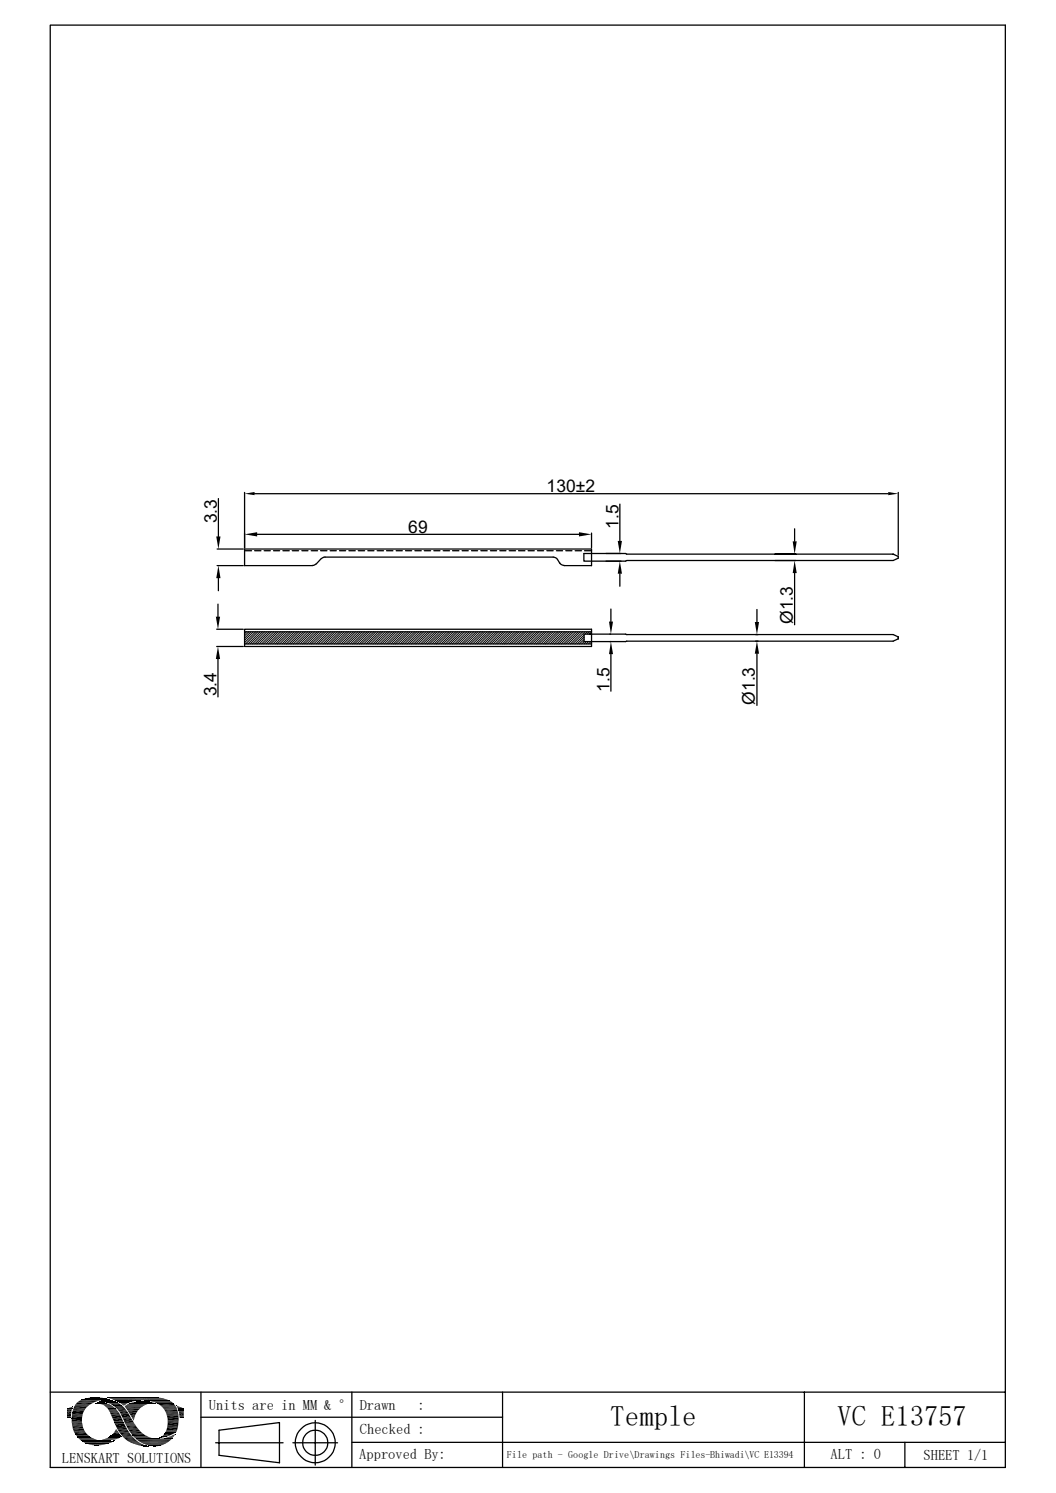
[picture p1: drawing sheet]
<svg xmlns="http://www.w3.org/2000/svg" width="210mm" height="297mm" viewBox="0 0 210 297" stroke-linecap="round" stroke-linejoin="round" font-family="sans-serif">
<g fill="none" stroke="#000" stroke-width=".25">
<path d="M10 5h189.9v286.9h-189.9zM43.4 99.2v7.5M48.6 98v11M50.6 98.2h126.1M178.6 98v12.4M43.2 112.5h5.2M43.2 109.2h5.2M43.4 115v2.5M48.6 109.6h1.4M50.6 109.6h1.3M51.1 106.3h64M52.5 109.6h1.3"/>
<path d="M54.4 109.6h1.2M56.3 109.6h1.2M58.1 109.6h1.3M60 109.6h1.3M61.9 109.6h1.3M62.9 112.2l-.8 .3M63.8 109.6h1.2M63.9 111.1l-1 1.1M63.9 111.1l.5-.3 45.9 .1a1.57 1.57 0 0 1 1 1.2M65.7 109.6h1.2M67.5 109.6h1.2M69.4 109.6h1.3"/>
<path d="M71.2 109.6h1.3M73.2 109.6h1.2M75 109.6h1.3M76.9 109.6h1.2M78.8 109.6h1.2M80.6 109.6h1.3M82.5 109.6h1.3M84.4 109.6h1.2M86.3 109.6h1.2M88.1 109.6h1.3M90 109.6h1.3M91.9 109.6h1.2"/>
<path d="M93.8 109.6h1.2M95.6 109.6h1.3M97.5 109.6h1.3M99.4 109.6h1.2M101.3 109.6h1.2M103.1 109.6h1.3M105 109.6h1.3M106.9 109.6h1.2M108.8 109.6h1.2M110.7 109.6h1.2M111.3 112l.4 .4 .5 .1M112.2 112.5h5.4v-3.3h-69v3.3h13.5"/>
<path d="M112.5 109.6h1.2M114.4 109.6h1.3M116.1 110.1h8.3l.2 .1h53l1 .5v.3l-1 .5h-53l-.2 .1h-8.3zM116.2 109.6h1.4M117.6 106v3M123.3 100.3v7.3M123.3 114.1v2.5M158 105.2v2.5M158 114v10.3M43.1 125.2h5.3M43.1 128.6h5.3M43.3 120.2v2.5"/>
<path d="M43.3 131.1v7.5M48.6 125.2h69v3.4h-69zM48.6 125.7h69M48.6 128.1h69M116.2 126.2h61.4l1 .5v.4l-1 .5h-61.4zM121.3 127.6h.2M121.5 121.2v2.5M121.5 130.1v7.4M150.5 121.2v2.5M150.5 130v10.3M10 276.9h189.9M14.7 279.7h2.9"/>
<path d="M40 276.9v15M70 276.9v15M99.9 276.9v15M160 276.9v15M14.3 281.5h2.1M14.3 283.3h2.1M14.7 284.9h2.4M15 285.5h2.6M24.6 286.1h2.2M24.9 280.1h3.2M25.1 283.8h2.1M25.3 284h2.1"/>
<path d="M26.1 285.4h2.7M27.2 286.5h6.8M33.1 281.3h2.4M33.4 282.7h2.1M40 281.9h59.9M42.9 287h13.4M43.6 284.5l12-1.5v8l-12-1.5zM58.3 287h8.8M62.7 282.6v8.9M70 286.9h129.9M180 286.9v5"/>
<circle cx="62.7" cy="287" r="2.51"/>
<circle cx="62.7" cy="287" r="4"/>
</g>
<g fill="#000">
<path d="M48.6 98.2l2-.3v.6zM176.7 97.9l1.9 .3-1.9 .3zM43.4 112.5l.5 2.5h-.9zM43 106.7h.9l-.5 2.5zM48.6 106.3l2.5-.4v.8zM115.1 105.9l2.5 .4-2.5 .4zM123.3 111.6l.4 2.5h-.8zM122.9 107.6h.8l-.4 2.5zM157.6 107.7h.9l-.5 2.5zM158 111.5l.5 2.5h-.9zM42.9 122.7h.9l-.5 2.5zM43.3 128.6l.5 2.5h-.9z"/>
<path d="M121.1 123.7h.8l-.4 2.5zM121.5 127.6l.4 2.5h-.8zM150.1 123.7h.9l-.5 2.5zM150.5 127.6l.5 2.4h-.9zM14.3 279.9h.1zM13.8 280l.5-.1 .1 .1zM14.3 279.9h.1v.1zM18.1 278h1.8zM18.7 278h1.2zM19.1 279.1h1.9zM19.2 279.1h1.8zM19.2 279.1h1.7z"/>
<path d="M19.4 279.1h1.5zM19.5 279.1h1zM19.4 279.1h1.2zM19.5 279.1h1.1zM19.6 279.1h.9zM19.6 279.2l1.9 .1zM19.7 278.8h.2zM19.6 279.1h.8zM19.8 279.1h.6zM20 279.3l1.7 .1zM19.8 279.1h.4zM20.1 279l.1 .1z"/>
<path d="M20.1 279h.1zM20.2 279.4h1.6zM20.4 279.4l1.7 .2h-1.4zM20.4 279.4h1.4l.3 .2zM20.5 278.7h1.8zM20.5 278.7h1.7zM20.6 278.6l1.6 .1zM20.7 279.6l1.7 .1h-1.5zM20.7 279.6h1.4l.3 .1zM20.6 278.6h1.4zM20.9 278.6h1.1zM20.9 279.7l1.6 .1z"/>
<path d="M21 279.8l1.7 .2h-1.5zM21 279.8h1.5l.2 .2zM21.2 278.6h.3zM20.9 278.6h.8zM21.2 278.6h.5zM21.2 280h1.5zM21.5 278.4h.3zM21.8 279.2h1.9zM22.4 279.6h1.9zM22.5 279.6h1.8zM22.5 279.6l1.8 .1zM22.6 279.7l2 .2h-1.7z"/>
<path d="M22.6 279.7h1.7l.3 .2zM22.9 279.9l1.9 .2h-1.7zM22.9 279.9h1.7l.2 .2zM23.7 279l1.9 .1zM23.8 279.1h1.8zM23.8 279.1h1.6zM24 279.1h1.4zM24 279.1l1.3 .1zM24 279.2l1 .2h-.7zM24 279.2h1.3l-.3 .2zM24.3 279.4l.6 .1zM24.3 279.4h.7z"/>
<path d="M24.4 279.5l.3 .1zM24.4 279.5h.5zM24.6 279.6v.1zM24.6 279.6h.1zM27.5 278.8h2zM27.5 278.8h1.9zM28.2 278.8h1.2zM28.2 278.8h.7zM30.4 279.2h.4zM30.4 279.2h.5zM30.7 279.2h.2zM30.9 278h.2z"/>
<path d="M35.1 279.7h.2zM35.1 279.7l.5 .1zM35.2 279.8l.8 .2h-.7zM35.2 279.8l.8 .2zM35.3 280l1 .1h-1zM35.3 280h.7l.3 .1zM13.3 280.2h1.1zM13.3 280.2l1 .1zM13.3 280.3l1 .1h-1zM13.3 280.3h1v.1zM13.3 280.4l.9 .4h-.9zM13.3 280.4h1l-.1 .4z"/>
<path d="M13.3 280.8h.9zM13.3 280.8l.8 .5h-.8zM13.3 280.8h.9l-.1 .5zM13.3 281.3l.8 .4h-.8zM13.3 281.3h.8v.4zM13.3 281.7h.8zM13.3 281.7l.8 .2h-.8zM13.3 281.7h.8v.2zM13.3 281.9h.8zM13.3 281.9l.8 .1zM13.4 280.2h1zM13.7 280.1l.7 .1z"/>
<path d="M13.7 280.1h.7zM13.8 280h.6zM14.3 282.3l2 .4h-2zM14.3 282.3h2v.4zM18.3 287.4l1.9 .1zM18.3 287.4h1.9zM18.4 287.5h1.1zM18.4 287.5h1.8zM18.9 287.5h.6zM19.1 287.5h.4zM20.4 286.4l1.9 .1zM20.4 286.4h2z"/>
<path d="M20.6 286.5h1.5zM20.6 286.5h1.7zM20.7 286.5h1.1zM20.7 286.5h1.4zM21 286.5h.6zM21 286.5h.8zM21.3 280l1.7 .2h-1.5zM21.3 280h1.4l.3 .2zM21.3 286.5h.3zM21.4 286.5h.2zM21.5 280.2h1.5zM21.5 280.2l1.7 .3h-1.6z"/>
<path d="M21.5 280.2h1.5l.2 .3zM21.6 280.5h1.6zM21.6 280.5l1.8 .2h-1.7zM21.6 280.5h1.6l.2 .2zM21.7 280.7l1.8 .1h-1.7zM21.7 280.7h1.7l.1 .1zM21.8 280.8l1.8 .2h-1.7zM21.8 280.8h1.7l.1 .2zM21.9 281l1.8 .1zM21.9 281.1l1.9 .2h-1.8zM21.9 281.1h1.8l.1 .2zM21.5 286.7h1.1z"/>
<path d="M21.9 286.7h.7zM22 281.3l1.8 .1zM22 286.7h.6zM22.1 281.4l1.9 .3h-1.8zM22.1 281.4h1.7l.2 .3zM22.1 285.6l1.9 .1zM22.1 285.6h1.9zM22.2 281.7l2 .5h-1.8zM22.2 281.7h1.8l.2 .5zM22.2 285.5l1.8 .1zM22.2 285.5h1.7zM22.2 286.7h.5z"/>
<path d="M22.3 286.7h.4zM22.4 286.7h.3zM22.4 282.2l2.1 .5h-1.9zM22.4 282.2h1.8l.3 .5zM22.4 285.3h1.4zM22.4 285.3l1.5 .2h-1.7zM22.4 285.3h1.4l.1 .2zM22.6 286.6h.2zM22.6 282.7l1.9 .1zM22.7 282.8l1.9 .1zM22.7 282.9l1.9 .1zM22.7 285l1.1 .3h-1.4z"/>
<path d="M22.7 285h.9l.2 .3zM22.7 283h1.9zM22.7 284.9l.9 .1zM22.8 283l1.9 .2h-1.9zM22.8 283h1.8l.1 .2zM22.8 283.2l2.3 .9h-1.9zM22.8 283.2h1.9l.4 .9zM22.9 284.7l.6 .2h-.8zM22.9 284.7h.5l.1 .2zM22.6 286.6h.3zM22.9 284.6l.5 .1h-.5zM22.9 284.6l.5 .1z"/>
<path d="M23 284.4h.2zM23 284.4l.3 .2h-.4zM23 284.4l.3 .2zM23.1 284.4h.1zM23.1 280.1l1.8 .2h-1.5zM23.1 280.1h1.7l.1 .2zM23.4 280.3l1.8 .4h-1.6zM23.4 280.3h1.5l.3 .4zM23.6 280.7l1.7 .1zM23.7 280.8l1.9 .4h-1.6zM23.7 280.8h1.6l.3 .4zM24 281.2l1.6 .1z"/>
<path d="M24 281.3l2 .7h-1.7zM24 281.3h1.6l.4 .7zM24.3 282l1.8 .2h-1.7zM24.3 282h1.7l.1 .2zM24.4 282.2l2 .5h-1.7zM24.4 282.2h1.7l.3 .5zM24.7 282.7l1.9 .3h-1.8zM24.7 282.7h1.7l.2 .3zM24.8 283l1.9 .2h-1.8zM24.8 283h1.8l.1 .2zM24.9 283.2h1.8zM24.9 283.2l1.9 .1z"/>
<path d="M24.9 283.3h1.9zM25 283.3l1.9 .1zM25 283.4l2 .1h-1.9zM25 283.4h1.9l.1 .1zM25.1 283.5l1.9 .1zM25.4 280.6l2 .1zM25.4 280.7l1.7 .4h-1.4zM25.4 280.7h2l-.3 .4zM25.5 284.4l2.5 .4h-2.2zM25.5 284.4h2.1l.4 .4zM25.7 281.1l1.2 .4h-.9zM25.7 281.1h1.4l-.2 .4z"/>
<path d="M25.8 286.9l2 .1h-1.7zM25.8 286.9h1.7l.3 .1zM26 281.5l.9 .1zM26 281.6l.8 .3h-.6zM26 281.6h.9l-.1 .3zM26.1 287l2 .2h-1.5zM26.1 287h1.7l.3 .2zM26.2 281.9l.5 .2h-.4zM26.2 281.9h.6l-.1 .2zM26.3 282.1l.4 .1h-.3zM26.3 282.1h.4v.1zM26.4 282.2l.2 .3z"/>
<path d="M26.4 282.2h.3l-.1 .3zM26.5 282.5l.1 .1zM26.6 287.2l1.7 .1zM26.8 287.3l1.9 .2h-1.2zM26.8 287.3h1.5l.4 .2zM27.5 287.5h1.3zM27.6 287.5l1.4 .1zM28 287.6h1.1zM28.1 287.6l1.1 .1zM28.2 287.7h1.1zM28.5 287.7h.9zM28.6 287.7h.9z"/>
<path d="M29 287.7h.5zM29.2 287.7h.3zM29.3 287.7h.2zM29.6 287.5l2 .2zM30.2 287.7h1.3zM30.2 287.7h1.4zM30.4 287.7h.9zM30.4 287.7h1.1zM30.5 287.7h.5zM30.5 287.7h.8zM30.7 287.7h.2zM30.7 287.7h.3z"/>
<path d="M31.8 286h.2zM31.8 286h.1zM31.8 286h.4zM31.9 286h.4zM32.1 285.8h.8zM32.1 285.8h.9zM31.9 286l.2-.2 .2 .2zM32.1 285.8h.8l-.6 .2zM32.1 285.8h1zM32.2 285.8h.9zM32.3 286.2h1.9zM32.2 285.8l.2-.2 .7 .2z"/>
<path d="M32.4 285.6h1.3l-.6 .2zM32.5 285.5l1.2 .1zM32.5 285.5h1.3zM32.6 286.1h1.6zM32.7 285.2l1.1 .3h-1.3zM32.7 285.2h1.8l-.7 .3zM32.7 286.1h1.5zM32.7 285.2h1.8zM32.8 285l2 .1zM32.8 285.1l1.7 .1h-1.8zM32.8 285.1h2l-.3 .1zM32.8 286.1h1.5z"/>
<path d="M33.1 286h1.3zM33.2 281.6l2.3 .5h-2.2zM33.2 281.6h2.3v.5zM33.2 284l2 .5h-2.1zM33.2 284h2.1l-.1 .5zM33.2 286h1.2zM33.4 283l2 .5h-2.1zM33.4 283h2.1l-.1 .5zM33.4 285.9h1zM33.6 285.8h.9zM33.7 285.8h.8zM33.9 285.7h.6z"/>
<path d="M34.1 285.7h.5zM34.1 285.7l.3-.2 .2 .2zM34.4 285.5h.3l-.1 .2zM34.4 285.5l.3-.1v.1zM34.7 285.4v.1zM35.3 280.1l1.1 .1zM35.3 280.2h1.2zM35.3 280.2l1.2 .1zM35.4 280.3l1.1 .1h-1.1zM35.4 280.3h1.1v.1zM35.4 280.4h1.1zM35.5 280.4l1 .2h-1z"/>
<path d="M35.5 280.4h1v.2zM35.5 280.6h1zM35.5 280.6l1 .1zM35.6 280.7l.9 .1zM35.6 280.8l.9 .3h-.9zM35.6 280.8h.9v.3zM35.6 281.1h.9zM35.6 281.1l.9 .5h-.8zM35.6 281.1h.9v.5zM35.7 281.6l.8 .2h-.8zM35.7 281.6h.8v.2zM35.7 281.8l.8 .2h-.8z"/>
<path d="M35.7 281.8h.8v.2zM35.7 282h.8zM35.7 282l.8 .1zM35.8 282.1h.7zM35.9 282.1h.6zM36 282.1h.5zM36.4 282.1h.1z"/>
</g>
<g fill="none" stroke="#000" stroke-width=".2">
<path d="M49 125.7l-.4 .4M49.5 125.7l-.9 .8M49.9 125.7l-1.3 1.3M50.4 125.7l-1.8 1.7M50.8 125.7l-2.2 2.1M51.3 125.7l-2.4 2.4M51.7 125.7l-2.4 2.4M52.2 125.7l-2.5 2.4M52.6 125.7l-2.4 2.4M53.1 125.7l-2.4 2.4M53.6 125.7l-2.5 2.4M54 125.7l-2.4 2.4"/>
<path d="M54.4 125.7l-2.4 2.4M54.9 125.7l-2.4 2.4M55.3 125.7l-2.4 2.4M55.8 125.7l-2.4 2.4M56.3 125.7l-2.5 2.4M56.7 125.7l-2.4 2.4M57.2 125.7l-2.5 2.4M57.6 125.7l-2.4 2.4M58 125.7l-2.4 2.4M58.5 125.7l-2.4 2.4M59 125.7l-2.5 2.4M59.4 125.7l-2.4 2.4"/>
<path d="M59.9 125.7l-2.5 2.4M60.3 125.7l-2.4 2.4M60.7 125.7l-2.4 2.4M61.2 125.7l-2.4 2.4M61.7 125.7l-2.5 2.4M62.1 125.7l-2.4 2.4M62.6 125.7l-2.4 2.4M63 125.7l-2.4 2.4M63.5 125.7l-2.5 2.4M63.9 125.7l-2.4 2.4M64.4 125.7l-2.5 2.4M64.8 125.7l-2.4 2.4"/>
<path d="M65.3 125.7l-2.4 2.4M65.7 125.7l-2.4 2.4M66.2 125.7l-2.4 2.4M66.6 125.7l-2.4 2.4M67.1 125.7l-2.5 2.4M67.6 125.7l-2.5 2.4M68 125.7l-2.4 2.4M68.5 125.7l-2.5 2.4M68.9 125.7l-2.4 2.4M69.3 125.7l-2.4 2.4M69.8 125.7l-2.4 2.4M70.3 125.7l-2.5 2.4"/>
<path d="M70.7 125.7l-2.4 2.4M71.2 125.7l-2.5 2.4M71.6 125.7l-2.4 2.4M72.1 125.7l-2.5 2.4M72.5 125.7l-2.4 2.4M73 125.7l-2.5 2.4M73.4 125.7l-2.4 2.4M73.9 125.7l-2.4 2.4M74.3 125.7l-2.4 2.4M74.8 125.7l-2.5 2.4M75.2 125.7l-2.4 2.4M75.7 125.7l-2.5 2.4"/>
<path d="M76.1 125.7l-2.4 2.4M76.6 125.7l-2.4 2.4M77 125.7l-2.4 2.4M77.5 125.7l-2.4 2.4M77.9 125.7l-2.4 2.4M78.4 125.7l-2.5 2.4M78.8 125.7l-2.4 2.4M79.3 125.7l-2.4 2.4M79.8 125.7l-2.5 2.4M80.2 125.7l-2.4 2.4M80.6 125.7l-2.4 2.4M81.1 125.7l-2.4 2.4"/>
<path d="M81.5 125.7l-2.4 2.4M82 125.7l-2.4 2.4M82.5 125.7l-2.5 2.4M82.9 125.7l-2.4 2.4M83.4 125.7l-2.5 2.4M83.8 125.7l-2.4 2.4M84.2 125.7l-2.4 2.4M84.7 125.7l-2.4 2.4M85.2 125.7l-2.5 2.4M85.6 125.7l-2.4 2.4M86.1 125.7l-2.4 2.4M86.5 125.7l-2.4 2.4"/>
<path d="M87 125.7l-2.5 2.4M87.4 125.7l-2.4 2.4M87.9 125.7l-2.5 2.4M88.3 125.7l-2.4 2.4M88.8 125.7l-2.4 2.4M89.2 125.7l-2.4 2.4M89.7 125.7l-2.5 2.4M90.1 125.7l-2.4 2.4M90.6 125.7l-2.5 2.4M91 125.7l-2.4 2.4M91.5 125.7l-2.4 2.4M91.9 125.7l-2.4 2.4"/>
<path d="M92.4 125.7l-2.4 2.4M92.8 125.7l-2.4 2.4M93.3 125.7l-2.5 2.4M93.7 125.7l-2.4 2.4M94.2 125.7l-2.4 2.4M94.7 125.7l-2.5 2.4M95.1 125.7l-2.4 2.4M95.5 125.7l-2.4 2.4M96 125.7l-2.4 2.4M96.4 125.7l-2.4 2.4M96.9 125.7l-2.4 2.4M97.4 125.7l-2.5 2.4"/>
<path d="M97.8 125.7l-2.4 2.4M98.3 125.7l-2.5 2.4M98.7 125.7l-2.4 2.4M99.1 125.7l-2.4 2.4M99.6 125.7l-2.4 2.4M100.1 125.7l-2.5 2.4M100.5 125.7l-2.4 2.4M101 125.7l-2.4 2.4M101.4 125.7l-2.4 2.4M101.9 125.7l-2.5 2.4M102.3 125.7l-2.4 2.4M102.8 125.7l-2.5 2.4"/>
<path d="M103.2 125.7l-2.4 2.4M103.7 125.7l-2.4 2.4M104.1 125.7l-2.4 2.4M104.6 125.7l-2.4 2.4M105 125.7l-2.4 2.4M105.5 125.7l-2.5 2.4M105.9 125.7l-2.4 2.4M106.4 125.7l-2.4 2.4M106.8 125.7l-2.4 2.4M107.3 125.7l-2.4 2.4M107.7 125.7l-2.4 2.4M108.2 125.7l-2.5 2.4"/>
<path d="M108.6 125.7l-2.4 2.4M109.1 125.7l-2.4 2.4M109.6 125.7l-2.5 2.4M110 125.7l-2.4 2.4M110.4 125.7l-2.4 2.4M110.9 125.7l-2.4 2.4M111.3 125.7l-2.4 2.4M111.8 125.7l-2.4 2.4M112.3 125.7l-2.5 2.4M112.7 125.7l-2.4 2.4M113.2 125.7l-2.5 2.4M113.6 125.7l-2.4 2.4"/>
<path d="M114 125.7l-2.4 2.4M114.5 125.7l-2.4 2.4M115 125.7l-2.5 2.4M115.4 125.7l-2.4 2.4M115.9 125.7l-2.4 2.4M116.2 127.6l-.5 .5M116.2 127.2l-1 .9M116.2 126.7l-1.4 1.4M116.2 126.3l-1.9 1.8M116.3 125.7l-2.4 2.4M116.6 127.6l-.4 .5M116.8 125.7l-.5 .5"/>
<path d="M117.1 127.6l-.5 .5M117.2 125.7l-.4 .5M117.5 127.6l-.4 .5M117.6 128l-.1 .1M117.6 125.7l-.4 .5M14.7 279.9h2.6M15 279.4h3M15.3 279h3.5M15.7 278.7h3.9M15.9 278.6h4M16 278.6h4.2M16 278.5h4.4"/>
<path d="M16.2 278.5h4.3M16.4 278.4h5.4M16.5 278.3h5.1M16.7 278.3h4.7M16.9 278.2h4.3M17.1 278.2h3.9M17.5 278.1h3M17.6 278.1h2.9M19 279.2h2.1M19.1 279.2h2.2M19.7 278.8h3.2M19.8 278.8h2.9"/>
<path d="M19.9 278.7h2.7M20.2 278.7h2.2M20.3 278.9h2.7M20.6 279h2.7M21.3 279h2M21.3 279.1h2.4M21.3 278h10.3M21.4 278.1h10.5M21.5 278.1h11M21.8 278h7.4M21.8 278.2h10.8M21.8 278.4h-5.6"/>
<path d="M22 278.3h10.9M22.2 278.3h10.8M22.3 278.4h10.9M22.5 278.4h10.8M22.6 278.5h11M22.8 278.6h5.1M22.9 278.6h4.4M23 278.7h4.2M23.2 278.8h3.3M23.5 278.9h2.7M23.5 278.9h2.5M23.7 279h2.1"/>
<path d="M24.8 279.8h3.7M24.8 279.8h3.5M24.8 279.9h3.4M24.9 279.7h3.8M25 279.6h3.7M25.1 279.5h4M25.4 279.4h3.8M25.4 279.3h4.2M25.7 279.2h4.2M26 279.1h4.8M26.2 279h4.4M26.2 279h4.2"/>
<path d="M26.6 278.9h3.5M26.8 278.9h3.1M27.1 278.8h2.6M28.7 278.6h5M29.3 278.6h4.4M29.4 278.7h4.5M30.1 278.8h4M30.4 278.9h3.8M30.7 279h3.7M30.8 279.2h-5M31 279.1h3.5M31.2 279.2h3.3"/>
<path d="M31.9 279.7h3M32.1 279.8h2.9M14.3 282.3h2M14.3 282.8h2M14.3 283h2M14.3 283.1h2M14.3 283.5h2.1M14.4 281h2.2M14.5 280.5h2.3M14.5 284.2h2.1M14.6 284.7h2.3M15 285.3h2.3"/>
<path d="M15.3 285.8h2.6M15.4 285.9h2.6M15.4 285.9h2.8M15.5 286h2.8M15.6 286.1h3M15.7 286.3h3.3M15.9 286.4h3.1M15.9 286.4h3.6M16 286.6h3.9M16.2 286.6h3.7M16.2 286.6h4.2M16.3 286.7h5.2"/>
<path d="M16.3 286.8h6.3M16.6 286.9h5.8M16.6 286.9h5.7M16.7 287h5.5M16.9 287h5M17 287.1h4.8M17.1 287.1h4.6M17.1 287.2h4.5M17.4 287.3h4M17.7 287.3h3.2M17.9 287.4h2.8M20.5 286.3h2.6"/>
<path d="M20.7 286.2h2.8M21.1 286.2h2.5M21.2 286.1h2.6M21.5 285.9h2.5M21.5 286h2.3M21.8 285.8h2.3M21.9 285.7h2.2M22 285.7h2M22 285.6h2M22.9 286.4h-2.7M24.1 285.8h-2.3M25.1 280.2h2.7"/>
<path d="M25.4 280.6h2M25.4 286.8h2.1M25.8 284.8h2.2M26.1 285.2h2.4M26.3 285.5h2.5M26.3 285.5h2.6M26.4 285.6h2.7M26.5 285.7h2.8M26.5 285.8h3.1M26.7 285.9h3.1M26.8 286h3.3M26.8 286.1h3.7"/>
<path d="M27 286.2h4.1M27.1 286.2l7.1 .1M27.1 286.3h7M27.6 286.7h6.1M27.8 286.9h5.7M27.9 286.9h5.5M28 287h5.3M28.2 287.1h5M28.5 287.2h4.4M28.8 287.3h3.9M29 287.5h3.4M29.5 287.5h2.6"/>
<path d="M29.6 287.6h2.4M31.7 286.2h2.5M32.4 280.1h2.7M32.5 280.2h2.7M32.6 280.3h2.6M32.6 280.4h2.6M32.7 280.5h2.6M32.8 285h2.1M32.9 285h2.1M32.9 280.9h2.5M32.9 284.9h2.2M32.9 284.9h2.1"/>
<path d="M32.9 284.8h2.2M33 284.7h2.1M33 284.6h2.2M33.1 284.5h2.1M33.1 284.6h2.1M33.1 281.5h2.4M33.2 283.9h2.2M33.4 282.5h2.1"/>
</g>
<g fill="none" stroke="#000" stroke-width=".21">
<path d="M14.9 279.5h3M15.5 278.8h3.9M32.2 279.9h2.9M14.3 281.7h2.1M14.5 280.4h2.5M15.2 285.7h2.7M24 285.4h2.1M24.4 285.9h2.1M24.9 286.4h2.1M25.1 286.6h2.2M25.4 284.2h2.2M33 281.1h2.4"/>
<path d="M33.4 282.9h2.1"/>
</g>
<path d="M15.1 279.2h3.5M21.9 279.4h2.3M31.4 279.4h3.4M14.4 284h2.2M14.6 280.1h2.7M23.2 284.2h2.1M25.9 285h2.5M33.3 283.7h2.1" fill="none" stroke="#000" stroke-width=".34"/>
<path d="M14.4 283.7h2.1M14.8 285.2h2.5M23.4 284.5h2.1M23.6 284.8h2.1M23.8 285.1h2.1M24.2 285.6h2.1M25.2 280.4h2.6M32.7 280.6h2.6" fill="none" stroke="#000" stroke-width=".3"/>
<path d="M14.3 282.1h2M14.4 280.8h2.4M33.3 282.3h2.2" fill="none" stroke="#000" stroke-width=".42"/>
<path d="M14.3 281.2h2.3M14.5 284.5h2.3" fill="none" stroke="#000" stroke-width=".38"/>
<g font-size="5.7">
<text x="121.4" y="283.6">Temple</text>
<text x="166.5" y="283.7">VC E13757</text>
</g>
<g font-size="3.5">
<text x="108.7" y="97.9">130±2</text>
<text x="43.1" y="104.1" transform="rotate(-90 43.1 104.1)">3.3</text>
<text x="81.2" y="106">69</text>
<text x="123" y="105.2" transform="rotate(-90 123 105.2)">1.5</text>
<text x="157.6" y="124.2" transform="rotate(-90 157.6 124.2)">Ø1.3</text>
<text x="121.2" y="137.6" transform="rotate(-90 121.2 137.6)">1.5</text>
<text x="43.1" y="138.5" transform="rotate(-90 43.1 138.5)">3.4</text>
<text x="150.1" y="140.2" transform="rotate(-90 150.1 140.2)">Ø1.3</text>
</g>
<g font-size="2.9">
<text x="41.5" y="280.6">Units are in MM &amp; °</text>
<text x="71.5" y="280.6">Drawn</text>
<text x="83" y="280.6">:</text>
<text x="71.6" y="285.2">Checked :</text>
<text x="12.3" y="291.1">LENSKART SOLUTIONS</text>
<text x="71.5" y="290.1">Approved By:</text>
<text x="165.2" y="290.3">ALT : 0</text>
<text x="183.7" y="290.4">SHEET 1/1</text>
</g>
<text font-size="2" x="100.8" y="290">File path - Google Drive\Drawings Files-Bhiwadi\VC E13394</text>
</svg>
